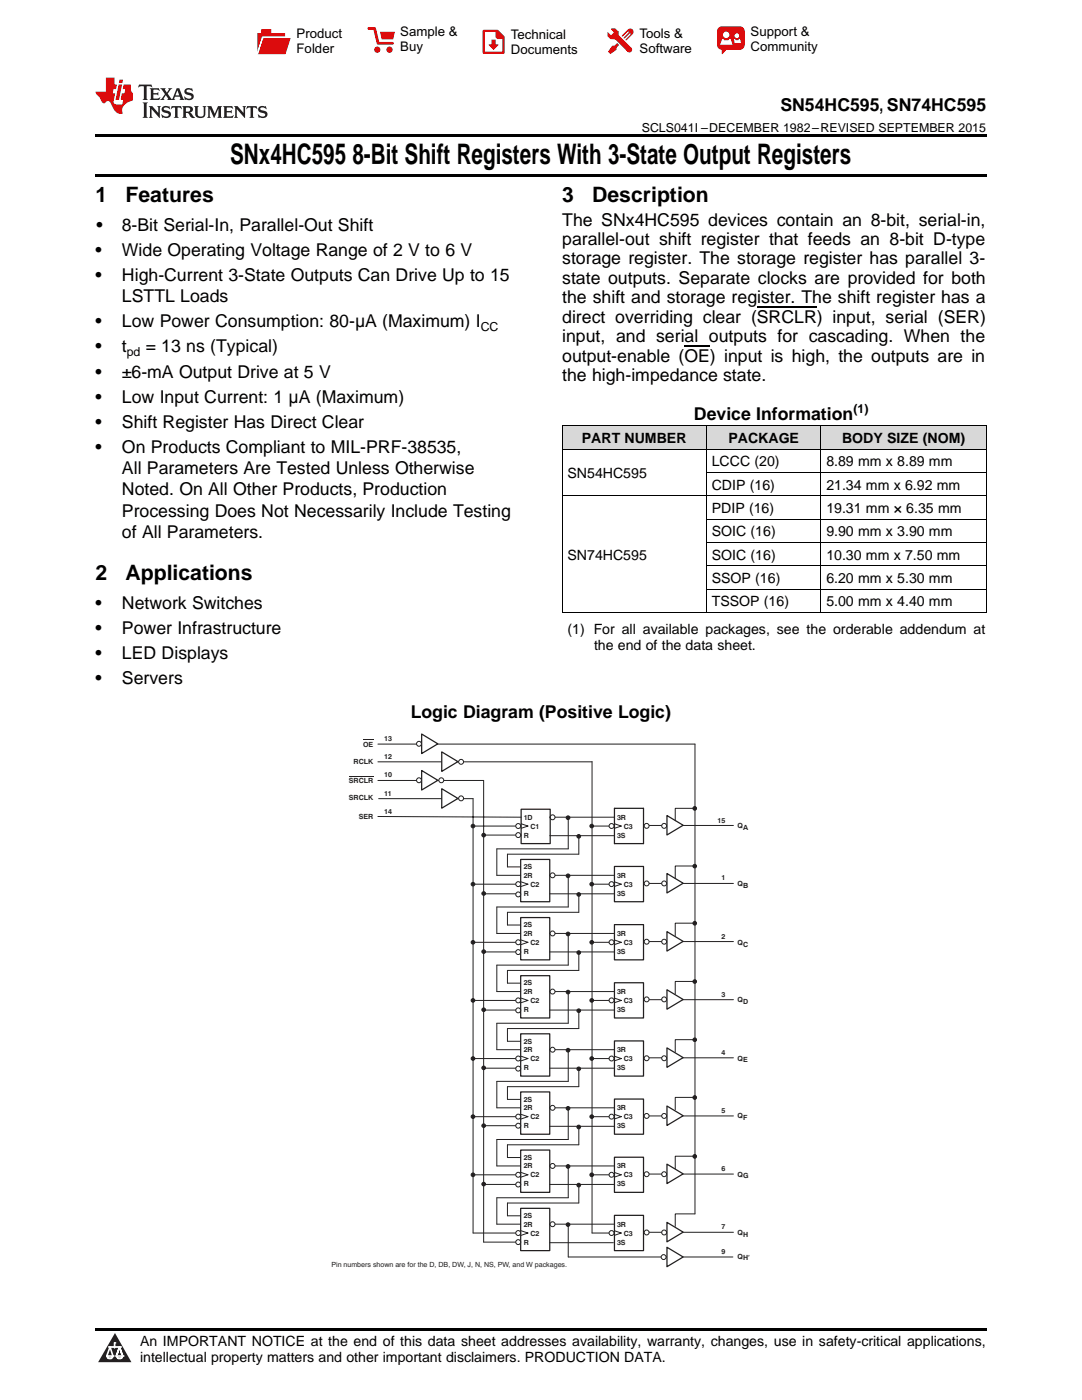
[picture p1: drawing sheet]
<svg xmlns="http://www.w3.org/2000/svg" width="216mm" height="279mm" viewBox="0 0 216 279" stroke-linecap="round" stroke-linejoin="round" font-family="sans-serif">
<g fill="#d8d8d8">
<path d="M112.2 85.1h28.8v4.6h-28.8z"/>
<path d="M141 85.1h22.8v4.6h-22.8z"/>
<path d="M163.8 85.1h33v4.6h-33z"/>
</g>
<path d="M22.9 266l3.3 5.9h-6.6z" fill="#231f20"/>
<path d="M21.3 270.6h1.2l-.3 .5h-.3a.53 .53 0 0 1-.6-.5z" fill-rule="evenodd" fill="#fff"/>
<path d="M21.3 270.6h1.2l-.3 .5h-.3a.53 .53 0 0 1-.6-.5z" fill="none" stroke="#231f20" stroke-width=".33"/>
<path d="M21.3 270.6l1.2 .1-.3 .4h-.5z" fill="none" stroke="#fff" stroke-width=".33"/>
<path d="M22.9 268.9h.1" fill="none" stroke="#fff" stroke-width=".33"/>
<path d="M22.9 268v.9z" fill="#fff"/>
<path d="M22.9 268v.9z" fill="none" stroke="#fff" stroke-width=".33"/>
<circle cx="22.9" cy="268" r=".16" fill="#fff"/>
<path d="M21.8 268.8h.1" fill="none" stroke="#fff" stroke-width=".33"/>
<path d="M21.8 268.8h2.2z" fill="#fff"/>
<path d="M21.8 268.8h2.2z" fill="none" stroke="#fff" stroke-width=".33"/>
<circle cx="24" cy="268.8" r=".16" fill="#fff"/>
<path d="M23.2 270.6h.1" fill="none" stroke="#fff" stroke-width=".33"/>
<path d="M23.8 268.8l-.6 1.8z" fill="#fff"/>
<path d="M23.8 268.8l-.6 1.8z" fill="none" stroke="#fff" stroke-width=".33"/>
<path d="M23.8 268.8l.7 1.8z" fill="#fff"/>
<path d="M23.8 268.8l.7 1.8z" fill="none" stroke="#fff" stroke-width=".33"/>
<path d="M24.4 270.6h.1" fill="none" stroke="#fff" stroke-width=".33"/>
<circle cx="21.3" cy="270.6" r=".16" fill="#fff"/>
<path d="M22 268.8l-.7 1.8z" fill="#fff"/>
<path d="M22 268.8l-.7 1.8z" fill="none" stroke="#fff" stroke-width=".33"/>
<path d="M22 268.8l.5 1.8z" fill="#fff"/>
<path d="M22 268.8l.5 1.8z" fill="none" stroke="#fff" stroke-width=".33"/>
<circle cx="22.5" cy="270.6" r=".16" fill="#fff"/>
<path d="M23.3 270.6h1.2a.63 .63 0 0 1-.6 .5 .63 .63 0 0 1-.6-.5z" fill-rule="evenodd" fill="#fff"/>
<path d="M23.3 270.6h1.2a.63 .63 0 0 1-.6 .5 .63 .63 0 0 1-.6-.5z" fill="none" stroke="#231f20" stroke-width=".33"/>
<path d="M23.3 270.6h1.2l-.4 .5h-.5z" fill="none" stroke="#fff" stroke-width=".33"/>
<path d="M23.2 270.6h.1" fill="none" stroke="#fff" stroke-width=".33"/>
<circle cx="24.5" cy="270.6" r=".16" fill="#fff"/>
<path d="M19 265.1h177.8v.5h-177.8z" fill="#000"/>
<path d="M75.4 148.5h63.3M109.7 163.1h12.9" fill="none" stroke="#231f20" stroke-width=".2"/>
<path d="M84.1 146.5l3.3 1.9-3.3 2z" fill="#fff"/>
<path d="M84.1 146.5l3.3 1.9-3.3 2z" fill="none" stroke="#231f20" stroke-width=".25"/>
<circle cx="83.6" cy="148.4" r=".49" fill="#fff"/>
<g fill="none" stroke="#231f20" stroke-width=".2">
<path d="M75.4 152h42.7"/>
<circle cx="83.6" cy="148.4" r=".49"/>
</g>
<path d="M88.1 150.1l3.3 1.9-3.3 1.9z" fill="#fff"/>
<path d="M88.1 150.1l3.3 1.9-3.3 1.9z" fill="none" stroke="#231f20" stroke-width=".25"/>
<circle cx="110.3" cy="163.1" r=".49" fill="#fff"/>
<g fill="none" stroke="#231f20" stroke-width=".2">
<path d="M75.4 155.8h21.1"/>
<circle cx="110.3" cy="163.1" r=".49"/>
</g>
<path d="M84.1 153.8l3.3 1.9-3.3 2z" fill="#fff"/>
<path d="M84.1 153.8l3.3 1.9-3.3 2z" fill="none" stroke="#231f20" stroke-width=".25"/>
<circle cx="83.6" cy="155.7" r=".49" fill="#fff"/>
<g fill="none" stroke="#231f20" stroke-width=".2">
<path d="M75.6 159.4h18.8"/>
<circle cx="83.6" cy="155.7" r=".49"/>
</g>
<path d="M88.1 157.4l3.3 1.9-3.3 2z" fill="#fff"/>
<path d="M88.1 157.4l3.3 1.9-3.3 2zM104 161.5h5.8v6.9h-5.8zM122.6 161.3h5.8v7.1h-5.8z" fill="none" stroke="#231f20" stroke-width=".25"/>
<g fill="none" stroke="#231f20" stroke-width=".2">
<path d="M94.4 159.4v86.7M96.5 155.8v92.1M118.1 152v94.1M138.7 148.5v93.8M75.4 162.9l28.6 .2M94.4 164.9h9.5M96.5 166.7h7.5M104 164.4l1.3 .5-1.3 .4M109.7 166.8h12.9M113.4 163.1v6.3M115.5 167.3v3.2M118.1 164.9h4.5"/>
<path d="M122.6 164.4l1.4 .5-1.4 .4"/>
</g>
<circle cx="113.3" cy="163.2" r=".37" fill="#231f20"/>
<circle cx="113.3" cy="163.2" r=".37" fill="none" stroke="#231f20" stroke-width=".2"/>
<circle cx="115.5" cy="166.9" r=".37" fill="#231f20"/>
<g fill="none" stroke="#231f20" stroke-width=".2">
<path d="M94.4 176.5h9.5M96.5 178.4h7.4M99.1 174.7h4.8M99.1 169.4h14.3M101.3 170.5h14.2M104 176l1.3 .5-1.3 .4M109.7 174.7h12.9M109.7 178.4h12.9M113.4 174.7v6.3M115.5 178.9v3.2M118.1 176.5h4.5M122.6 176l1.4 .5-1.4 .4"/>
<circle cx="115.5" cy="166.9" r=".37"/>
</g>
<path d="M122.6 172.9h5.8v7.1h-5.8z" fill="none" stroke="#231f20" stroke-width=".25"/>
<circle cx="113.3" cy="174.8" r=".37" fill="#231f20"/>
<circle cx="113.3" cy="174.8" r=".37" fill="none" stroke="#231f20" stroke-width=".2"/>
<circle cx="115.5" cy="178.5" r=".37" fill="#231f20"/>
<g fill="none" stroke="#231f20" stroke-width=".2">
<path d="M99.1 169.4v5.3M101.3 170.5v2.5"/>
<circle cx="115.5" cy="178.5" r=".37"/>
</g>
<path d="M103.9 171.5h5.8v8.5h-5.8z" fill="none" stroke="#231f20" stroke-width=".25"/>
<circle cx="94.4" cy="164.9" r=".37" fill="#231f20"/>
<circle cx="94.4" cy="164.9" r=".37" fill="none" stroke="#231f20" stroke-width=".2"/>
<circle cx="96.5" cy="166.7" r=".37" fill="#231f20"/>
<circle cx="96.5" cy="166.7" r=".37" fill="none" stroke="#231f20" stroke-width=".2"/>
<circle cx="118.1" cy="164.9" r=".37" fill="#231f20"/>
<circle cx="118.1" cy="164.9" r=".37" fill="none" stroke="#231f20" stroke-width=".2"/>
<circle cx="118.1" cy="176.5" r=".37" fill="#231f20"/>
<g fill="none" stroke="#231f20" stroke-width=".2">
<path d="M101.3 173h2.6"/>
<circle cx="118.1" cy="176.5" r=".37"/>
</g>
<circle cx="94.4" cy="176.5" r=".37" fill="#231f20"/>
<circle cx="94.4" cy="176.5" r=".37" fill="none" stroke="#231f20" stroke-width=".2"/>
<circle cx="96.5" cy="178.3" r=".37" fill="#231f20"/>
<g fill="none" stroke="#231f20" stroke-width=".2">
<path d="M128.4 164.7h17.9"/>
<circle cx="96.5" cy="178.3" r=".37"/>
</g>
<path d="M133.1 162.8l3.2 1.9-3.2 1.9z" fill="#fff"/>
<path d="M133.1 162.8l3.2 1.9-3.2 1.9z" fill="none" stroke="#231f20" stroke-width=".25"/>
<path d="M128.4 176.3h17.9" fill="none" stroke="#231f20" stroke-width=".2"/>
<path d="M133.1 174.3l3.2 2-3.2 1.9z" fill="#fff"/>
<path d="M133.1 174.3l3.2 2-3.2 1.9z" fill="none" stroke="#231f20" stroke-width=".25"/>
<circle cx="110.3" cy="174.7" r=".49" fill="#fff"/>
<g fill="none" stroke="#231f20" stroke-width=".2">
<path d="M94.4 188.1h9.5M96.5 190h7.4M99.1 186.3h4.8M99.1 181h14.3M101.3 182.1h14.2M104 187.6l1.3 .5-1.3 .4M109.7 186.3h12.9M109.7 190h12.9M113.4 186.3v6.3M115.5 190.5v3.2M118.1 188.1h4.5M122.6 187.6l1.4 .5-1.4 .4"/>
<circle cx="110.3" cy="174.7" r=".49"/>
</g>
<path d="M122.6 184.5h5.8v7.1h-5.8z" fill="none" stroke="#231f20" stroke-width=".25"/>
<circle cx="113.3" cy="186.4" r=".37" fill="#231f20"/>
<circle cx="113.3" cy="186.4" r=".37" fill="none" stroke="#231f20" stroke-width=".2"/>
<circle cx="115.5" cy="190.1" r=".37" fill="#231f20"/>
<g fill="none" stroke="#231f20" stroke-width=".2">
<path d="M99.1 181v5.3M101.3 182.1v2.5"/>
<circle cx="115.5" cy="190.1" r=".37"/>
</g>
<path d="M103.9 183.1h5.8v8.5h-5.8z" fill="none" stroke="#231f20" stroke-width=".25"/>
<circle cx="118.1" cy="188.1" r=".37" fill="#231f20"/>
<g fill="none" stroke="#231f20" stroke-width=".2">
<path d="M101.3 184.6h2.6"/>
<circle cx="118.1" cy="188.1" r=".37"/>
</g>
<circle cx="94.4" cy="188.1" r=".37" fill="#231f20"/>
<circle cx="94.4" cy="188.1" r=".37" fill="none" stroke="#231f20" stroke-width=".2"/>
<circle cx="96.5" cy="189.9" r=".37" fill="#231f20"/>
<g fill="none" stroke="#231f20" stroke-width=".2">
<path d="M128.4 187.9h17.9"/>
<circle cx="96.5" cy="189.9" r=".37"/>
</g>
<path d="M133.1 185.9l3.2 2-3.2 1.9z" fill="#fff"/>
<path d="M133.1 185.9l3.2 2-3.2 1.9z" fill="none" stroke="#231f20" stroke-width=".25"/>
<circle cx="110.3" cy="186.3" r=".49" fill="#fff"/>
<g fill="none" stroke="#231f20" stroke-width=".2">
<path d="M94.4 199.7h9.5M99.1 197.9h4.8M99.1 192.6h14.3M101.3 193.7h14.2M104 199.2l1.3 .5-1.3 .4M109.7 197.9h12.9M113.4 197.9v6.3M118.1 199.7h4.5M122.6 199.2l1.4 .5-1.4 .4M96.5 201.6h7.4M109.7 201.6h12.9M115.5 202.1v3.2"/>
<circle cx="110.3" cy="186.3" r=".49"/>
</g>
<path d="M122.6 196.1h5.8v7.1h-5.8z" fill="none" stroke="#231f20" stroke-width=".25"/>
<circle cx="113.3" cy="198" r=".37" fill="#231f20"/>
<circle cx="113.3" cy="198" r=".37" fill="none" stroke="#231f20" stroke-width=".2"/>
<circle cx="115.5" cy="201.7" r=".37" fill="#231f20"/>
<g fill="none" stroke="#231f20" stroke-width=".2">
<path d="M99.1 192.6v5.3M101.3 193.7v2.5"/>
<circle cx="115.5" cy="201.7" r=".37"/>
</g>
<path d="M103.9 194.7h5.8v8.5h-5.8z" fill="none" stroke="#231f20" stroke-width=".25"/>
<circle cx="118.1" cy="199.7" r=".37" fill="#231f20"/>
<g fill="none" stroke="#231f20" stroke-width=".2">
<path d="M101.3 196.2h2.6"/>
<circle cx="118.1" cy="199.7" r=".37"/>
</g>
<circle cx="94.4" cy="199.7" r=".37" fill="#231f20"/>
<circle cx="94.4" cy="199.7" r=".37" fill="none" stroke="#231f20" stroke-width=".2"/>
<circle cx="96.5" cy="201.5" r=".37" fill="#231f20"/>
<g fill="none" stroke="#231f20" stroke-width=".2">
<path d="M128.4 199.5h17.9"/>
<circle cx="96.5" cy="201.5" r=".37"/>
</g>
<path d="M133.1 197.5l3.2 2-3.2 1.9z" fill="#fff"/>
<path d="M133.1 197.5l3.2 2-3.2 1.9z" fill="none" stroke="#231f20" stroke-width=".25"/>
<circle cx="110.3" cy="197.9" r=".49" fill="#fff"/>
<g fill="none" stroke="#231f20" stroke-width=".2">
<path d="M94.4 211.3h9.5M96.5 213.2h7.4M99.1 209.5h4.8M99.1 204.2h14.3M101.3 205.3h14.2M104 210.8l1.3 .5-1.3 .4M109.7 209.5h12.9M109.7 213.2h12.9M113.4 209.5v6.3M115.5 213.7v3.2M118.1 211.3h4.5M122.6 210.8l1.4 .5-1.4 .4"/>
<circle cx="110.3" cy="197.9" r=".49"/>
</g>
<path d="M122.6 207.7h5.8v7.1h-5.8z" fill="none" stroke="#231f20" stroke-width=".25"/>
<circle cx="113.3" cy="209.6" r=".37" fill="#231f20"/>
<circle cx="113.3" cy="209.6" r=".37" fill="none" stroke="#231f20" stroke-width=".2"/>
<circle cx="115.5" cy="213.3" r=".37" fill="#231f20"/>
<g fill="none" stroke="#231f20" stroke-width=".2">
<path d="M99.1 204.2v5.3M101.3 205.3v2.5"/>
<circle cx="115.5" cy="213.3" r=".37"/>
</g>
<path d="M103.9 206.3h5.8v8.5h-5.8z" fill="none" stroke="#231f20" stroke-width=".25"/>
<circle cx="118.1" cy="211.3" r=".37" fill="#231f20"/>
<g fill="none" stroke="#231f20" stroke-width=".2">
<path d="M101.3 207.8h2.6"/>
<circle cx="118.1" cy="211.3" r=".37"/>
</g>
<circle cx="94.4" cy="211.3" r=".37" fill="#231f20"/>
<circle cx="94.4" cy="211.3" r=".37" fill="none" stroke="#231f20" stroke-width=".2"/>
<circle cx="96.5" cy="213.1" r=".37" fill="#231f20"/>
<g fill="none" stroke="#231f20" stroke-width=".2">
<path d="M128.4 211.1h17.9"/>
<circle cx="96.5" cy="213.1" r=".37"/>
</g>
<path d="M133.1 209.1l3.2 2-3.2 1.9z" fill="#fff"/>
<path d="M133.1 209.1l3.2 2-3.2 1.9z" fill="none" stroke="#231f20" stroke-width=".25"/>
<circle cx="110.3" cy="209.5" r=".49" fill="#fff"/>
<g fill="none" stroke="#231f20" stroke-width=".2">
<path d="M99.1 215.8h14.3M101.3 216.9h14.2M94.4 222.9h9.5M96.5 224.7h7.4M99.1 221.1h4.8M104 222.4l1.3 .5-1.3 .4M109.7 221.1h12.9M109.7 224.8h12.9M113.4 221.1v6.3M115.5 225.3v3.2M118.1 222.9h4.5M122.6 222.4l1.4 .5-1.4 .4"/>
<circle cx="110.3" cy="209.5" r=".49"/>
</g>
<path d="M122.6 219.3h5.8v7.1h-5.8z" fill="none" stroke="#231f20" stroke-width=".25"/>
<circle cx="113.3" cy="221.2" r=".37" fill="#231f20"/>
<circle cx="113.3" cy="221.2" r=".37" fill="none" stroke="#231f20" stroke-width=".2"/>
<circle cx="115.5" cy="224.9" r=".37" fill="#231f20"/>
<g fill="none" stroke="#231f20" stroke-width=".2">
<path d="M99.1 215.8v5.3M101.3 216.9v2.5"/>
<circle cx="115.5" cy="224.9" r=".37"/>
</g>
<path d="M103.9 217.9h5.8v8.5h-5.8z" fill="none" stroke="#231f20" stroke-width=".25"/>
<circle cx="118.1" cy="222.9" r=".37" fill="#231f20"/>
<g fill="none" stroke="#231f20" stroke-width=".2">
<path d="M101.3 219.4h2.6"/>
<circle cx="118.1" cy="222.9" r=".37"/>
</g>
<circle cx="94.4" cy="222.9" r=".37" fill="#231f20"/>
<circle cx="94.4" cy="222.9" r=".37" fill="none" stroke="#231f20" stroke-width=".2"/>
<circle cx="96.5" cy="224.7" r=".37" fill="#231f20"/>
<g fill="none" stroke="#231f20" stroke-width=".2">
<path d="M128.4 222.7h17.9"/>
<circle cx="96.5" cy="224.7" r=".37"/>
</g>
<path d="M133.1 220.7l3.2 2-3.2 1.9z" fill="#fff"/>
<path d="M133.1 220.7l3.2 2-3.2 1.9z" fill="none" stroke="#231f20" stroke-width=".25"/>
<circle cx="110.3" cy="221.1" r=".49" fill="#fff"/>
<g fill="none" stroke="#231f20" stroke-width=".2">
<path d="M94.4 234.5h9.5M96.5 236.4h7.4M99.1 232.7h4.8M99.1 227.4h14.3M101.3 228.5h14.2M104 234l1.3 .5-1.3 .4M109.7 232.7h12.9M109.7 236.4h12.9M113.4 232.7v6.3M115.5 236.9v3.2M118.1 234.5h4.5M122.6 234l1.4 .5-1.4 .4"/>
<circle cx="110.3" cy="221.1" r=".49"/>
</g>
<path d="M122.6 230.9h5.8v7.1h-5.8z" fill="none" stroke="#231f20" stroke-width=".25"/>
<circle cx="113.3" cy="232.8" r=".37" fill="#231f20"/>
<circle cx="113.3" cy="232.8" r=".37" fill="none" stroke="#231f20" stroke-width=".2"/>
<circle cx="115.5" cy="236.5" r=".37" fill="#231f20"/>
<g fill="none" stroke="#231f20" stroke-width=".2">
<path d="M99.1 227.4v5.3M101.3 228.5v2.5"/>
<circle cx="115.5" cy="236.5" r=".37"/>
</g>
<path d="M103.9 229.5h5.8v8.5h-5.8z" fill="none" stroke="#231f20" stroke-width=".25"/>
<circle cx="118.1" cy="234.5" r=".37" fill="#231f20"/>
<g fill="none" stroke="#231f20" stroke-width=".2">
<path d="M101.3 231h2.6"/>
<circle cx="118.1" cy="234.5" r=".37"/>
</g>
<circle cx="94.4" cy="234.5" r=".37" fill="#231f20"/>
<circle cx="94.4" cy="234.5" r=".37" fill="none" stroke="#231f20" stroke-width=".2"/>
<circle cx="96.5" cy="236.3" r=".37" fill="#231f20"/>
<g fill="none" stroke="#231f20" stroke-width=".2">
<path d="M128.4 234.3h17.9"/>
<circle cx="96.5" cy="236.3" r=".37"/>
</g>
<path d="M133.1 232.3l3.2 2-3.2 1.9z" fill="#fff"/>
<path d="M133.1 232.3l3.2 2-3.2 1.9z" fill="none" stroke="#231f20" stroke-width=".25"/>
<circle cx="110.3" cy="232.7" r=".49" fill="#fff"/>
<g fill="none" stroke="#231f20" stroke-width=".2">
<path d="M99.1 239h14.3M94.4 246.1h9.5M96.5 247.9h7.4M99.1 244.3h4.8M101.3 240.1h14.2M104 245.6l1.3 .5-1.3 .4M109.7 244.3h12.9M109.7 248h12.7M113.4 244.3v6.6M118.1 246.1h4.5M122.6 245.6l1.4 .5-1.4 .4"/>
<circle cx="110.3" cy="232.7" r=".49"/>
</g>
<path d="M122.6 242.5h5.8v7.1h-5.8z" fill="none" stroke="#231f20" stroke-width=".25"/>
<circle cx="113.3" cy="244.4" r=".37" fill="#231f20"/>
<g fill="none" stroke="#231f20" stroke-width=".2">
<path d="M99.1 239v5.3M101.3 240.1v2.5h2.6M128.4 245.9h17.9"/>
<circle cx="113.3" cy="244.4" r=".37"/>
</g>
<path d="M103.9 241.1h5.8v8.5h-5.8z" fill="none" stroke="#231f20" stroke-width=".25"/>
<path d="M133.1 243.9l3.2 2-3.2 1.9z" fill="#fff"/>
<path d="M133.1 243.9l3.2 2-3.2 1.9z" fill="none" stroke="#231f20" stroke-width=".25"/>
<circle cx="110.3" cy="244.3" r=".49" fill="#fff"/>
<g fill="none" stroke="#231f20" stroke-width=".2">
<path d="M113.4 250.9h32.8"/>
<circle cx="110.3" cy="244.3" r=".49"/>
</g>
<path d="M133.1 248.9l3.2 2-3.2 1.9z" fill="#fff"/>
<path d="M133.1 248.9l3.2 2-3.2 1.9z" fill="none" stroke="#231f20" stroke-width=".25"/>
<circle cx="132.4" cy="250.9" r=".49" fill="#fff"/>
<g fill="none" stroke="#231f20" stroke-width=".2">
<path d="M69.6 154.9h4.9M72.4 147.7h2.1M138.7 161.3h-4v2.5"/>
<circle cx="132.4" cy="250.9" r=".49"/>
</g>
<circle cx="138.6" cy="161.3" r=".36" fill="#231f20"/>
<g fill="none" stroke="#231f20" stroke-width=".2">
<path d="M138.7 172.8h-4v2.5"/>
<circle cx="138.6" cy="161.3" r=".36"/>
</g>
<circle cx="138.6" cy="172.9" r=".36" fill="#231f20"/>
<g fill="none" stroke="#231f20" stroke-width=".2">
<path d="M138.7 184.2h-4v2.5"/>
<circle cx="138.6" cy="172.9" r=".36"/>
</g>
<circle cx="138.6" cy="184.2" r=".36" fill="#231f20"/>
<g fill="none" stroke="#231f20" stroke-width=".2">
<path d="M138.7 195.9h-4v2.4"/>
<circle cx="138.6" cy="184.2" r=".36"/>
</g>
<circle cx="138.6" cy="195.9" r=".36" fill="#231f20"/>
<g fill="none" stroke="#231f20" stroke-width=".2">
<path d="M138.7 207.5h-4v2.5"/>
<circle cx="138.6" cy="195.9" r=".36"/>
</g>
<circle cx="138.6" cy="207.5" r=".36" fill="#231f20"/>
<g fill="none" stroke="#231f20" stroke-width=".2">
<path d="M138.7 219h-4v2.5"/>
<circle cx="138.6" cy="207.5" r=".36"/>
</g>
<circle cx="138.6" cy="219" r=".36" fill="#231f20"/>
<g fill="none" stroke="#231f20" stroke-width=".2">
<path d="M138.7 230.7h-4v2.5"/>
<circle cx="138.6" cy="219" r=".36"/>
</g>
<circle cx="138.6" cy="230.8" r=".36" fill="#231f20"/>
<g fill="none" stroke="#231f20" stroke-width=".2">
<path d="M138.7 242.3h-4v2.4"/>
<circle cx="138.6" cy="230.8" r=".36"/>
</g>
<circle cx="88.1" cy="155.7" r=".49" fill="#fff"/>
<circle cx="88.1" cy="155.7" r=".49" fill="none" stroke="#231f20" stroke-width=".2"/>
<circle cx="92" cy="159.3" r=".49" fill="#fff"/>
<circle cx="92" cy="159.3" r=".49" fill="none" stroke="#231f20" stroke-width=".2"/>
<circle cx="92" cy="152" r=".49" fill="#fff"/>
<circle cx="92" cy="152" r=".49" fill="none" stroke="#231f20" stroke-width=".2"/>
<circle cx="103.4" cy="164.8" r=".49" fill="#fff"/>
<circle cx="103.4" cy="164.8" r=".49" fill="none" stroke="#231f20" stroke-width=".2"/>
<circle cx="103.4" cy="166.7" r=".49" fill="#fff"/>
<circle cx="103.4" cy="166.7" r=".49" fill="none" stroke="#231f20" stroke-width=".2"/>
<circle cx="103.4" cy="176.4" r=".49" fill="#fff"/>
<circle cx="103.4" cy="176.4" r=".49" fill="none" stroke="#231f20" stroke-width=".2"/>
<circle cx="103.4" cy="178.5" r=".49" fill="#fff"/>
<circle cx="103.4" cy="178.5" r=".49" fill="none" stroke="#231f20" stroke-width=".2"/>
<circle cx="103.4" cy="188" r=".49" fill="#fff"/>
<circle cx="103.4" cy="188" r=".49" fill="none" stroke="#231f20" stroke-width=".2"/>
<circle cx="103.4" cy="190" r=".49" fill="#fff"/>
<circle cx="103.4" cy="190" r=".49" fill="none" stroke="#231f20" stroke-width=".2"/>
<circle cx="103.4" cy="199.6" r=".49" fill="#fff"/>
<circle cx="103.4" cy="199.6" r=".49" fill="none" stroke="#231f20" stroke-width=".2"/>
<circle cx="103.4" cy="201.6" r=".49" fill="#fff"/>
<circle cx="103.4" cy="201.6" r=".49" fill="none" stroke="#231f20" stroke-width=".2"/>
<circle cx="103.4" cy="211.2" r=".49" fill="#fff"/>
<circle cx="103.4" cy="211.2" r=".49" fill="none" stroke="#231f20" stroke-width=".2"/>
<circle cx="103.4" cy="213.3" r=".49" fill="#fff"/>
<circle cx="103.4" cy="213.3" r=".49" fill="none" stroke="#231f20" stroke-width=".2"/>
<circle cx="103.4" cy="222.8" r=".49" fill="#fff"/>
<circle cx="103.4" cy="222.8" r=".49" fill="none" stroke="#231f20" stroke-width=".2"/>
<circle cx="103.4" cy="224.7" r=".49" fill="#fff"/>
<circle cx="103.4" cy="224.7" r=".49" fill="none" stroke="#231f20" stroke-width=".2"/>
<circle cx="103.4" cy="234.4" r=".49" fill="#fff"/>
<circle cx="103.4" cy="234.4" r=".49" fill="none" stroke="#231f20" stroke-width=".2"/>
<circle cx="103.4" cy="236.4" r=".49" fill="#fff"/>
<circle cx="103.4" cy="236.4" r=".49" fill="none" stroke="#231f20" stroke-width=".2"/>
<circle cx="103.4" cy="246.1" r=".49" fill="#fff"/>
<circle cx="103.4" cy="246.1" r=".49" fill="none" stroke="#231f20" stroke-width=".2"/>
<circle cx="103.4" cy="247.9" r=".49" fill="#fff"/>
<circle cx="103.4" cy="247.9" r=".49" fill="none" stroke="#231f20" stroke-width=".2"/>
<circle cx="122" cy="164.8" r=".49" fill="#fff"/>
<circle cx="122" cy="164.8" r=".49" fill="none" stroke="#231f20" stroke-width=".2"/>
<circle cx="129" cy="164.8" r=".49" fill="#fff"/>
<circle cx="129" cy="164.8" r=".49" fill="none" stroke="#231f20" stroke-width=".2"/>
<circle cx="132.5" cy="164.8" r=".49" fill="#fff"/>
<circle cx="132.5" cy="164.8" r=".49" fill="none" stroke="#231f20" stroke-width=".2"/>
<circle cx="122" cy="176.4" r=".49" fill="#fff"/>
<circle cx="122" cy="176.4" r=".49" fill="none" stroke="#231f20" stroke-width=".2"/>
<circle cx="129" cy="176.3" r=".49" fill="#fff"/>
<circle cx="129" cy="176.3" r=".49" fill="none" stroke="#231f20" stroke-width=".2"/>
<circle cx="132.5" cy="176.3" r=".49" fill="#fff"/>
<circle cx="132.5" cy="176.3" r=".49" fill="none" stroke="#231f20" stroke-width=".2"/>
<circle cx="122" cy="188" r=".49" fill="#fff"/>
<circle cx="122" cy="188" r=".49" fill="none" stroke="#231f20" stroke-width=".2"/>
<circle cx="129" cy="187.9" r=".49" fill="#fff"/>
<circle cx="129" cy="187.9" r=".49" fill="none" stroke="#231f20" stroke-width=".2"/>
<circle cx="132.5" cy="187.9" r=".49" fill="#fff"/>
<circle cx="132.5" cy="187.9" r=".49" fill="none" stroke="#231f20" stroke-width=".2"/>
<circle cx="122" cy="199.6" r=".49" fill="#fff"/>
<circle cx="122" cy="199.6" r=".49" fill="none" stroke="#231f20" stroke-width=".2"/>
<circle cx="129" cy="199.4" r=".49" fill="#fff"/>
<circle cx="129" cy="199.4" r=".49" fill="none" stroke="#231f20" stroke-width=".2"/>
<circle cx="132.5" cy="199.4" r=".49" fill="#fff"/>
<circle cx="132.5" cy="199.4" r=".49" fill="none" stroke="#231f20" stroke-width=".2"/>
<circle cx="122" cy="211.2" r=".49" fill="#fff"/>
<circle cx="122" cy="211.2" r=".49" fill="none" stroke="#231f20" stroke-width=".2"/>
<circle cx="129" cy="211.2" r=".49" fill="#fff"/>
<circle cx="129" cy="211.2" r=".49" fill="none" stroke="#231f20" stroke-width=".2"/>
<circle cx="132.5" cy="211.2" r=".49" fill="#fff"/>
<circle cx="132.5" cy="211.2" r=".49" fill="none" stroke="#231f20" stroke-width=".2"/>
<circle cx="122" cy="222.8" r=".49" fill="#fff"/>
<circle cx="122" cy="222.8" r=".49" fill="none" stroke="#231f20" stroke-width=".2"/>
<circle cx="129" cy="222.7" r=".49" fill="#fff"/>
<circle cx="129" cy="222.7" r=".49" fill="none" stroke="#231f20" stroke-width=".2"/>
<circle cx="132.5" cy="222.7" r=".49" fill="#fff"/>
<circle cx="132.5" cy="222.7" r=".49" fill="none" stroke="#231f20" stroke-width=".2"/>
<circle cx="122" cy="234.4" r=".49" fill="#fff"/>
<circle cx="122" cy="234.4" r=".49" fill="none" stroke="#231f20" stroke-width=".2"/>
<circle cx="129" cy="234.3" r=".49" fill="#fff"/>
<circle cx="129" cy="234.3" r=".49" fill="none" stroke="#231f20" stroke-width=".2"/>
<circle cx="132.5" cy="234.3" r=".49" fill="#fff"/>
<circle cx="132.5" cy="234.3" r=".49" fill="none" stroke="#231f20" stroke-width=".2"/>
<circle cx="122" cy="246.1" r=".49" fill="#fff"/>
<circle cx="122" cy="246.1" r=".49" fill="none" stroke="#231f20" stroke-width=".2"/>
<circle cx="129" cy="246" r=".49" fill="#fff"/>
<circle cx="129" cy="246" r=".49" fill="none" stroke="#231f20" stroke-width=".2"/>
<circle cx="132.5" cy="246" r=".49" fill="#fff"/>
<circle cx="132.5" cy="246" r=".49" fill="none" stroke="#231f20" stroke-width=".2"/>
<g fill="none" stroke="#000" stroke-width=".2">
<path d="M112.2 99h84.6M112.2 89.7h84.6M112.2 85h84.6M112.2 85.1v37.2M140.9 85.1v37.2M141 94.3h55.8M163.8 85.1v37.2M196.8 85.1v37.2M141 117.6h55.8M141 112.9h55.8M141 108.3h55.8M141 103.6h55.8"/>
<path d="M112.2 122.3h84.6"/>
</g>
<path d="M19 34.8h177.8v.5h-177.8zM19 26.8h177.8v.6h-177.8z" fill="#000"/>
<path d="M27.7 16.9l-.1 .6 .6-.3h.5v.2v2.2l-.2 .4h1l-.2-.4v-2.2v-.2h.5l.6 .3-.2-.6zM29.9 17.6l.2 .4v1.6l-.2 .4h1.9l.1-.6a1.09 1.09 0 0 1-1.3 .1v-.6h.6l.4 .2v-.7l-.2 .2h-.8v-.6l.2-.1a1.01 1.01 0 0 1 1 .3l-.1-.6zM32 17.6l.9 1.2-1 1.2h.9l-.2-.3 .5-.7 .5 .7-.3 .3h1.7l-.2-.3 .1-.4h1l.1 .4-.2 .3h1l-.3-.4-.7-2h-.5l-1 2.2-.8-1.1 .9-1.1h-.9l.2 .2-.4 .7-.4-.7 .2-.2zM35.4 18l.4 1h-.8zM37 17.7a.66 .66 0 0 0-.2 .8 .66 .66 0 0 0 .6 .4l.7 .2 .1 .2a.8 .8 0 0 1-.7 .4 .8 .8 0 0 1-.7-.5l.1 .8 .2-.2a.94 .94 0 0 0 1.1 .1 .94 .94 0 0 0 .4-.9 1.48 1.48 0 0 0-1.3-.6v-.4a1.1 1.1 0 0 1 1.2 .2l-.2-.6-.2 .1-.5-.1zM28.5 20.4l.2 .4v2.3l-.2 .4h1l-.2-.4v-2.3l.2-.4zM29.7 21.2l.2 .4v1.5l-.2 .4h.8l-.3-.4 .1-1.3 1.6 1.8v-2l.2-.4h-.7l.2 .2v1.1l-1.2-1.3zM32.5 21.3a.66 .66 0 0 0-.2 .8 .66 .66 0 0 0 .6 .4l.6 .2 .2 .2a.8 .8 0 0 1-.8 .4 .8 .8 0 0 1-.7-.5l.2 .7 .2-.1a.94 .94 0 0 0 1 .1 .94 .94 0 0 0 .5-1 1.47 1.47 0 0 0-1.3-.6l-.1-.3a1.1 1.1 0 0 1 1.3 .2l-.2-.6-.2 .1-.5-.2zM34.3 21.2l-.2 .6a.64 .64 0 0 1 .8-.3v1.6l-.2 .4h1l-.3-.4 .1-1.6a.66 .66 0 0 1 .8 .3l-.2-.6zM36.3 21.2l.3 .4v1.5l-.3 .4h1l-.2-.2v-.7h.5l.1 .1a.8 .8 0 0 0 1.2 .7l-1-1a.62 .62 0 0 0 .6-.5 .62 .62 0 0 0-.6-.7zM37.1 21.5h.1a.48 .48 0 0 1 .6 0 .48 .48 0 0 1 .1 .6l-.2 .1-.6 .1zM38.7 21.2l.2 .2a2.29 2.29 0 0 0 .4 2 1.05 1.05 0 0 0 1.7-.7v-1.3l.2-.2h-.8l.2 .4v1.1a.61 .61 0 0 1-.6 .6 .61 .61 0 0 1-.6-.6v-1.1l.3-.4zM41.3 21.2l.3 .4v1.5l-.3 .4h.8l-.2-.4v-1.4l.8 1.9 .9-1.9v1.4l-.2 .4h.9l-.2-.4v-1.5l.2-.4h-.8l-.7 1.5-.6-1.5zM44.5 21.2l.2 .4v1.5l-.2 .4h1.9l.2-.6a1.1 1.1 0 0 1-1.4 .2v-.7h.6l.4 .2v-.6l-.2 .1-.8 .1v-.6l.2-.1a1.02 1.02 0 0 1 1.1 .2l-.2-.5zM46.7 21.2l.2 .4v1.5l-.2 .4h.8l-.3-.4 .1-1.3 1.6 1.8v-2l.2-.4h-.7l.2 .2v1.1l-1.2-1.3zM49.3 21.2l-.1 .6a.64 .64 0 0 1 .8-.3v1.6l-.3 .4h1l-.2-.4v-1.6a.66 .66 0 0 1 .8 .3l-.1-.6zM51.7 21.3a.66 .66 0 0 0-.2 .7 .66 .66 0 0 0 .7 .5l.6 .2 .1 .2a.8 .8 0 0 1-.7 .4 .8 .8 0 0 1-.7-.5l.1 .7 .2-.1a.94 .94 0 0 0 1.1 .1 .94 .94 0 0 0 .4-1 1.48 1.48 0 0 0-1.2-.6l-.1-.3a1.1 1.1 0 0 1 1.2 .2l-.2-.6-.1 .1-.6-.2z" fill="#231f20"/>
<path d="M21.1 15.5v2.8h-2v.4l.9 .9a.96 .96 0 0 0 1 1 .59 .59 0 0 1 .5-.4 .59 .59 0 0 1 .5 .3l.4 .8a1.61 1.61 0 0 0 2.1 1.3 1.63 1.63 0 0 1 1.1-2.2l.9-.3v-1.5a1.6 1.6 0 0 1-.4-1.7h-1.4l-.2 .9h.5l-.2 .8h-.5l-.2 1v.3h.5l-.2 .9h-.7a.74 .74 0 0 1-1-.6l.3-1.6h-.5l.2-.8h.5l.1-.9h-.4v-1.4zM23.7 16.9l-.7 3h.8l.6-3zM23.8 15.9l-.1 .7h.7l.2-.7z" fill="#ee1d23"/>
<g fill="#d60000">
<path d="M52.1 5.8h2v.8h2.8v4.2h-5.5v-4.2h.7z" fill-rule="evenodd"/>
<path d="M52.4 7.5h5.6l-1 3.3h-5.6z" fill-rule="evenodd"/>
</g>
<path d="M52.4 7.4h5.7l-.1 .1h-5.5l-1.1 3.3z" fill-rule="evenodd" fill="#fff"/>
<path d="M52.4 7.4h5.7l-.1 .1h-5.5l-1.1 3.3z" fill="none" stroke="#fff" stroke-width=".2"/>
<path d="M73.6 5.7h1.1l.7 2.9h2.9" fill="none" stroke="#d60000" stroke-width=".55"/>
<g fill="#d60000">
<path d="M75.8 6.3h3l-.4 1.6h-2.2z" fill-rule="evenodd"/>
<circle cx="75.3" cy="9.9" r=".62"/>
<circle cx="77.7" cy="9.9" r=".62"/>
</g>
<path d="M96.5 6.2h2.7l1.3 1.2v3.1h-4z" fill="none" stroke="#d60000" stroke-width=".44"/>
<g fill="#d60000">
<path d="M98.1 7.9h.8v1h.5l-.9 1.1-1-1v-.1h.6z" fill-rule="evenodd"/>
<path d="M98.9 6.2h.3l1.3 1.2v.4h-1.3l-.3-.4z" fill-rule="evenodd"/>
<path d="M121.9 5.7h.8l.7 .6 .1 .7 2.5 2.5-.8 .8-2.3-2.3-1.1-.2-.6-.6v-.8l.7 .6 .5-.4v-.2l-.5-.5z" fill-rule="evenodd"/>
<path d="M122.2 9.1h.4l.5-.5 .4 .4-.5 .5v.4l-1.2 .9-.5-.5z" fill-rule="evenodd"/>
<path d="M125.3 5.9a.67 .67 0 0 1 .9 0 .67 .67 0 0 1 0 .9z" fill-rule="evenodd"/>
<path d="M125.3 5.9l.9 .9-1.2 1.2h-.2v-.2l1-.9v-.2h-.2l-.9 1h-.2v-.2l.9-1 .1-.2h-.3l-.9 1h-.2v-.2z" fill-rule="evenodd"/>
<circle cx="125.6" cy="9.9" r=".54"/>
</g>
<path d="M123.3 6.3v.7" fill="none" stroke="#d60000" stroke-width=".2"/>
<g fill="#d60000">
<path d="M143.4 5.5l.6-.2h3.6a.95 .95 0 0 1 1 .9v2.8a.95 .95 0 0 1-1 .9h-3.6a.95 .95 0 0 1-.9-.9v-2.8z" fill-rule="evenodd"/>
<path d="M144 9.9h.9l-.7 .9h-.2z" fill-rule="evenodd"/>
</g>
<g fill="#fff">
<path d="M146.6 8.6h1.3z"/>
<path d="M144.1 7.8h.3l.1 .2h.8l.2-.2h.3l.4 1.1h-2.5z" fill-rule="evenodd"/>
<path d="M146.4 7.8h.3l.1 .2h.5l.2-.2h.2l.2 .8h-1.3z" fill-rule="evenodd"/>
<circle cx="144.9" cy="6.9" r=".65"/>
<circle cx="147" cy="7.1" r=".48"/>
</g>
<path d="M136.6 69.1h5M151 61.3h11.9" fill="none" stroke="#000" stroke-width=".25"/>
<g font-size="5.6">
<text x="45.9" y="32.8">SNx4HC595</text>
<text x="70.3" y="32.8">8-Bit Shift Registers With 3-State Output Registers</text>
</g>
<g font-size="4.2">
<text x="19" y="40.4">1</text>
<text x="25" y="40.4">Features</text>
<text x="112.2" y="40.4">3</text>
<text x="118.2" y="40.4">Description</text>
<text x="19" y="115.7">2</text>
<text x="25" y="115.7">Applications</text>
</g>
<g font-size="3.5">
<text x="155.7" y="22.2">SN54HC595, SN74HC595</text>
<text x="19.2" y="46.1">•</text>
<text x="24.3" y="46.1">8-Bit Serial-In, Parallel-Out Shift</text>
<text x="112.2" y="45">The SNx4HC595 devices contain an 8-bit, serial-in,</text>
<text x="19" y="51.1">•</text>
<text x="24.3" y="51.1">Wide Operating Voltage Range of 2 V to 6 V</text>
<text x="112.2" y="48.9">parallel-out shift register that feeds an 8-bit D-type</text>
<text x="112.2" y="52.8">storage register. The storage register has parallel 3-</text>
<text x="19" y="56.1">•</text>
<text x="24.3" y="56.1">High-Current 3-State Outputs Can Drive Up to 15</text>
<text x="112.2" y="56.7">state outputs. Separate clocks are provided for both</text>
<text x="19" y="65.3">•</text>
<text x="24.3" y="60.3">LSTTL Loads</text>
<text x="24.3" y="65.3">Low Power Consumption: 80-μA (Maximum) I</text>
<text x="112.2" y="60.5">the shift and storage register. The shift register has a</text>
<text x="112.2" y="64.4">direct overriding clear (SRCLR) input, serial (SER)</text>
<text x="19" y="70.3">•</text>
<text x="24.3" y="70.3">t</text>
<text x="29.1" y="70.3">= 13 ns (Typical)</text>
<text x="112.2" y="68.3">input, and serial outputs for cascading. When the</text>
<text x="19" y="75.4">•</text>
<text x="24.3" y="75.4">±6-mA Output Drive at 5 V</text>
<text x="112.2" y="72.2">output-enable (OE) input is high, the outputs are in</text>
<text x="112.2" y="76.1">the high-impedance state.</text>
<text x="19" y="80.4">•</text>
<text x="24.3" y="80.4">Low Input Current: 1 μA (Maximum)</text>
<text x="138.5" y="83.8">Device Information</text>
<text x="19" y="85.4">•</text>
<text x="24.3" y="85.4">Shift Register Has Direct Clear</text>
<text x="19" y="90.4">•</text>
<text x="24.3" y="90.4">On Products Compliant to MIL-PRF-38535,</text>
<text x="24.3" y="94.6">All Parameters Are Tested Unless Otherwise</text>
<text x="24.3" y="98.8">Noted. On All Other Products, Production</text>
<text x="24.3" y="103.1">Processing Does Not Necessarily Include Testing</text>
<text x="24.3" y="107.3">of All Parameters.</text>
<text x="19" y="121.5">•</text>
<text x="24.3" y="121.5">Network Switches</text>
<text x="19" y="126.5">•</text>
<text x="19" y="131.5">•</text>
<text x="24.3" y="126.5">Power Infrastructure</text>
<text x="24.3" y="131.5">LED Displays</text>
<text x="19" y="136.5">•</text>
<text x="24.3" y="136.5">Servers</text>
<text x="82" y="143.2">Logic Diagram (Positive Logic)</text>
</g>
<g font-size="2.8">
<text x="116.1" y="88.4">PART NUMBER</text>
<text x="145.3" y="88.4">PACKAGE</text>
<text x="168" y="88.4">BODY SIZE (NOM)</text>
<text x="113.2" y="95.4">SN54HC595</text>
<text x="142" y="93.1">LCCC (20)</text>
<text x="164.9" y="93.1">8.89 mm x 8.89 mm</text>
<text x="142" y="97.8">CDIP (16)</text>
<text x="164.9" y="97.8">21.34 mm x 6.92 mm</text>
<text x="142" y="102.4">PDIP (16)</text>
<text x="142" y="107.1">SOIC (16)</text>
<text x="164.9" y="102.4">19.31 mm × 6.35 mm</text>
<text x="164.9" y="107.1">9.90 mm x 3.90 mm</text>
<text x="113.2" y="111.7">SN74HC595</text>
<text x="142" y="111.7">SOIC (16)</text>
<text x="164.9" y="111.7">10.30 mm x 7.50 mm</text>
<text x="142" y="116.4">SSOP (16)</text>
<text x="164.9" y="116.4">6.20 mm x 5.30 mm</text>
<text x="142" y="121">TSSOP (16)</text>
<text x="164.9" y="121">5.00 mm x 4.40 mm</text>
<text x="113.2" y="126.5">(1) For all available packages, see the orderable addendum at</text>
<text x="118.5" y="129.7">the end of the data sheet.</text>
<text x="27.9" y="268.6">An IMPORTANT NOTICE at the end of this data sheet addresses availability, warranty, changes, use in safety-critical applications,</text>
<text x="27.9" y="271.8">intellectual property matters and other important disclaimers. PRODUCTION DATA.</text>
</g>
<g font-size="2.6">
<text x="59.2" y="7.6">Product</text>
<text x="59.2" y="10.6">Folder</text>
<text x="79.9" y="7.3">Sample &amp;</text>
<text x="79.9" y="10.2">Buy</text>
<text x="101.9" y="7.8">Technical</text>
<text x="101.9" y="10.8">Documents</text>
<text x="127.6" y="7.6">Tools &amp;</text>
<text x="127.6" y="10.6">Software</text>
<text x="149.8" y="7.2">Support &amp;</text>
<text x="149.8" y="10.2">Community</text>
</g>
<g font-size="2.5">
<text x="128.1" y="26.3">SCLS041I –DECEMBER 1982–REVISED SEPTEMBER 2015</text>
<text x="25.3" y="71">pd</text>
<text x="95.9" y="66">CC</text>
<text x="170.3" y="82.4">(1)</text>
</g>
<g font-size="1.4" fill="#231f20">
<text x="72.4" y="149">OE</text>
<text x="76.7" y="147.9">13</text>
<text x="70.6" y="152.4">RCLK</text>
<text x="76.7" y="151.4">12</text>
<text x="76.7" y="155.2">10</text>
<text x="69.6" y="156.2">SRCLR</text>
<text x="69.6" y="159.7">SRCLK</text>
<text x="76.7" y="158.8">11</text>
<text x="71.6" y="163.3">SER</text>
<text x="76.7" y="162.4">14</text>
<text x="104.5" y="163.6">1D</text>
<text x="104.5" y="167.2">R</text>
<text x="105.9" y="165.4">C1</text>
<text x="123.1" y="163.6">3R</text>
<text x="123.1" y="167.2">3S</text>
<text x="124.5" y="165.4">C3</text>
<text x="143.2" y="164.2">15</text>
<text x="147.2" y="165.3">QA</text>
<text x="104.5" y="173.5">2S</text>
<text x="104.5" y="175.2">2R</text>
<text x="104.5" y="178.8">R</text>
<text x="105.9" y="177">C2</text>
<text x="123.1" y="175.2">3R</text>
<text x="123.1" y="178.8">3S</text>
<text x="124.5" y="177">C3</text>
<text x="144" y="175.7">1</text>
<text x="147.2" y="176.8">QB</text>
<text x="104.5" y="185.1">2S</text>
<text x="104.5" y="186.8">2R</text>
<text x="104.5" y="190.4">R</text>
<text x="105.9" y="188.6">C2</text>
<text x="123.1" y="186.8">3R</text>
<text x="123.1" y="190.4">3S</text>
<text x="124.5" y="188.6">C3</text>
<text x="144" y="187.3">2</text>
<text x="147.2" y="188.6">QC</text>
<text x="104.5" y="196.7">2S</text>
<text x="104.5" y="198.4">2R</text>
<text x="104.5" y="202">R</text>
<text x="105.9" y="200.2">C2</text>
<text x="123.1" y="198.4">3R</text>
<text x="123.1" y="202">3S</text>
<text x="124.5" y="200.2">C3</text>
<text x="144" y="199">3</text>
<text x="147.2" y="199.9">QD</text>
<text x="104.5" y="210">2R</text>
<text x="104.5" y="208.3">2S</text>
<text x="123.1" y="210">3R</text>
<text x="104.5" y="213.6">R</text>
<text x="105.9" y="211.8">C2</text>
<text x="123.1" y="213.6">3S</text>
<text x="124.5" y="211.8">C3</text>
<text x="144" y="210.6">4</text>
<text x="147.2" y="211.7">QE</text>
<text x="104.5" y="221.6">2R</text>
<text x="104.5" y="219.9">2S</text>
<text x="123.1" y="221.6">3R</text>
<text x="104.5" y="225.2">R</text>
<text x="105.9" y="223.4">C2</text>
<text x="123.1" y="225.2">3S</text>
<text x="124.5" y="223.4">C3</text>
<text x="144" y="222.1">5</text>
<text x="147.2" y="223.2">QF</text>
<text x="104.5" y="233.2">2R</text>
<text x="104.5" y="231.5">2S</text>
<text x="123.1" y="233.2">3R</text>
<text x="144" y="233.7">6</text>
<text x="104.5" y="236.8">R</text>
<text x="105.9" y="235">C2</text>
<text x="123.1" y="236.8">3S</text>
<text x="124.5" y="235">C3</text>
<text x="147.2" y="234.8">QG</text>
<text x="104.5" y="244.8">2R</text>
<text x="104.5" y="243.1">2S</text>
<text x="123.1" y="244.8">3R</text>
<text x="144" y="245.4">7</text>
<text x="104.5" y="248.4">R</text>
<text x="105.9" y="246.6">C2</text>
<text x="123.1" y="248.4">3S</text>
<text x="124.5" y="246.6">C3</text>
<text x="144" y="250.3">9</text>
<text x="147.2" y="246.4">QH</text>
<text x="147.2" y="251.2">QH′</text>
<text x="66.1" y="252.9">Pin numbers shown are for the D, DB, DW, J, N, NS, PW, and W packages.</text>
</g>
</svg>
